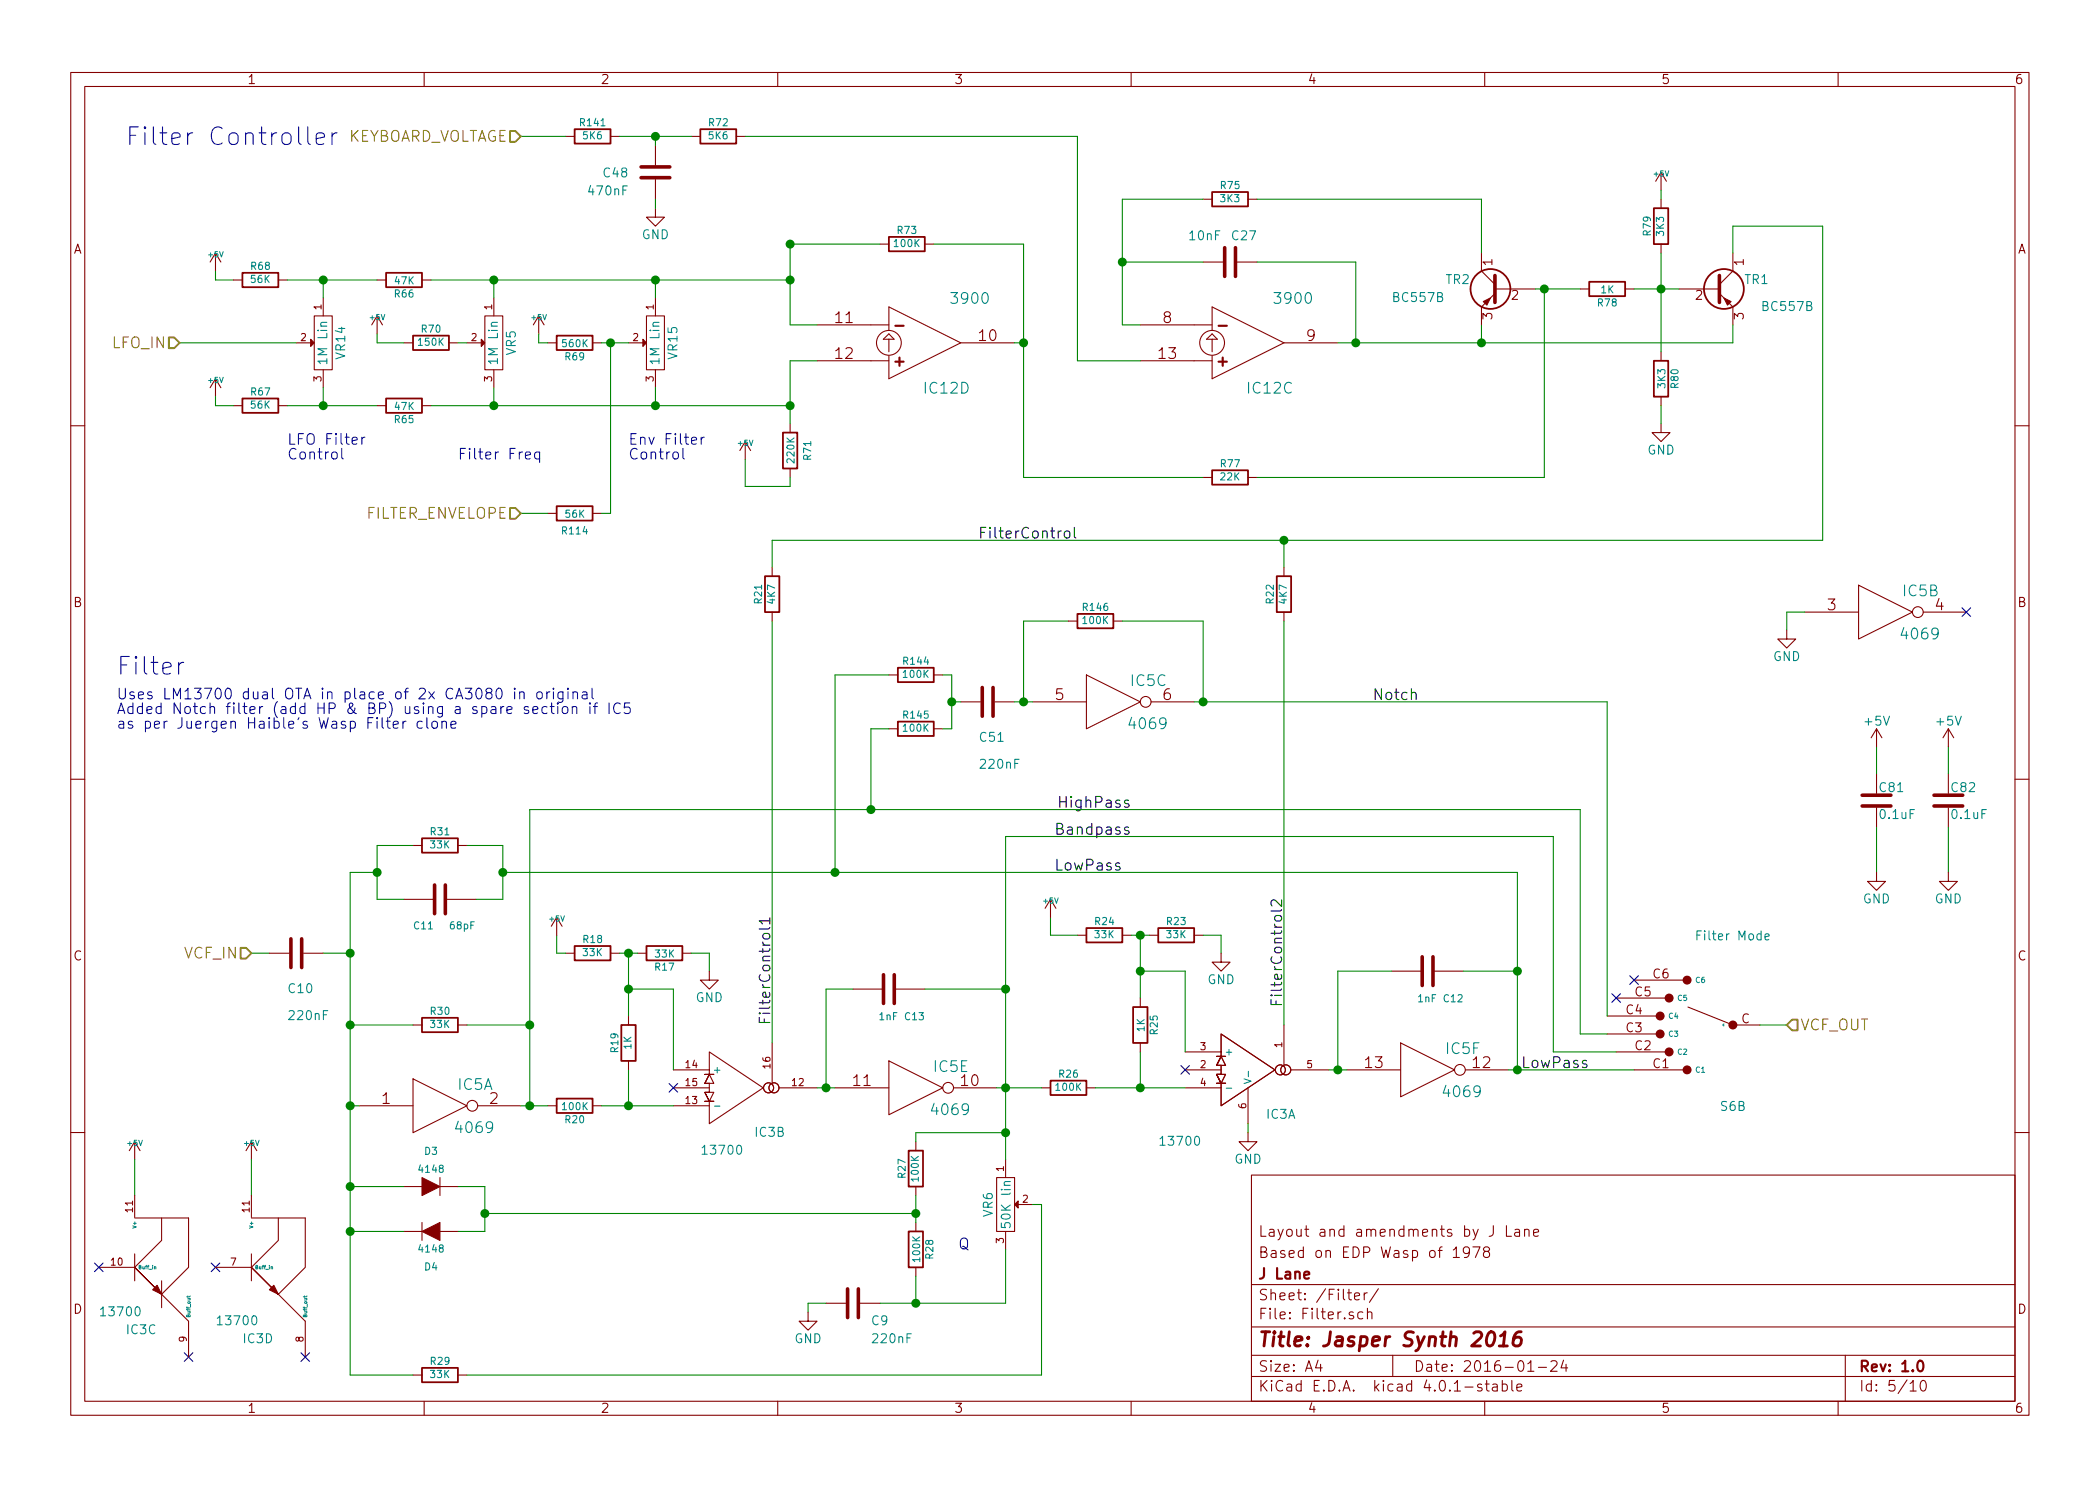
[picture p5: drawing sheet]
<svg xmlns="http://www.w3.org/2000/svg" width="297mm" height="210mm" viewBox="0 0 297 210" stroke-linecap="round" stroke-linejoin="round" font-family="sans-serif">
<g fill="none" stroke="#840000" stroke-width=".15">
<path d="M10 10.3h277v189.9h-277zM12 12.2h273v186.1h-273zM60 10.3v1.9M80 19.3h1.3M86.4 19.3h1.2M97.8 19.3h1.3M104.1 19.3h1.3M110 10.3v1.9M160 10.3v1.9M210 10.3v1.9M260 10.3v1.9M30.5 35.8l-.8 1.3"/>
<path d="M30.5 35.8v2.5M30.5 35.8l.7 1.3M33 39.6h1.3M39.4 39.6h1.2M53.3 39.6h1.3M59.7 39.6h1.3M92.7 29.5v1.2h1.3l-1.3 1.3-1.3-1.3h1.3M92.7 20.6v2.8M92.7 25.4v2.8M124.5 34.5h1.2M130.8 34.5h1.3M170.2 37.1h2.8"/>
<path d="M170.2 28.2h1.2M175 37.1h2.8M176.5 28.2h1.3M209.5 35.8v2.5l2 2M234.9 24.4v2.5M234.9 28.2v1.3M234.9 34.5v1.3M234.9 24.4l-.7 1.2M234.9 24.4l.8 1.2M245.1 35.8v2.5l-1.9 2M30.5 53.6v2.5M30.5 53.6l-.8 1.3"/>
<path d="M30.5 53.6l.7 1.3M33 57.4h1.3M39.4 57.4h1.2M41.9 48.5h2M44.4 44.7h2.6v7.6h-2.6zM45.7 42.2v2.5M45.7 52.3v2.6M53.3 57.4h1.3M53.3 44.7l-.7 1.3M53.3 44.7v2.5M53.3 44.7l.8 1.3M57.1 48.5h1.3"/>
<path d="M59.7 57.4h1.3M63.5 48.5h1.3M66 48.5h2.1M68.6 44.7h2.5v7.6h-2.5zM69.8 42.2v2.5M69.8 52.3v2.6M76.2 44.7l-.8 1.3M76.2 44.7v2.5M76.2 44.7l.8 1.3M77.5 48.5h1.2M83.8 48.5h1.3M88.9 48.5h2"/>
<path d="M91.4 44.7h2.6v7.6h-2.6zM92.7 42.2v2.5M92.7 52.3v2.6M111.8 59.9v1.3M115.6 46h10.1M115.6 51h10.1M124.9 48l.8-.8 .8 .8zM125.7 46.7v-3.3l10.2 5.1M125.7 48v1.8M135.9 48.5h7.6M135.9 48.5l-10.2 5.1v-3.3M161.3 46h10.1"/>
<path d="M161.3 51h10.1M170.7 48l.7-.8 .8 .8zM171.4 46.7v-3.3l10.2 5.1M171.4 48v1.8M181.6 48.5h7.6M181.6 48.5l-10.2 5.1v-3.3M211.5 41.5l-2 1.9v2.6M211.5 40.9h5.7M223.5 40.9h1.3M229.9 40.9h1.2M234.9 59.9v1.3h1.3l-1.3 1.3-1.2-1.3h1.2M234.9 49.8v1.2"/>
<path d="M234.9 56.1v1.3M237.5 40.9h5.7M243.2 41.5l1.9 1.9v2.6M10 60.2h2M77.5 72.6h1.2M83.8 72.6h1.3M105.4 62.5l-.8 1.2M105.4 62.5v2.5M105.4 62.5l.8 1.2M111.8 66.3v1.3M170.2 67.6h1.2M176.5 67.6h1.3"/>
<path d="M285 60.2h2M109.2 80.3v1.2M109.2 86.6v1.3M125.7 95.5h1.3M132.1 95.5h1.2M135.9 99.3h2.8M140.7 99.3h2.8M146 99.3h7.7M151.1 87.9h1.3M153.7 95.5l7.6 3.8-7.6 3.8zM157.5 87.9h1.2M162.8 99.3h6.1"/>
<path d="M181.6 80.3v1.2M181.6 86.6v1.3M252.7 89.1v1.3h1.3l-1.3 1.3-1.2-1.3h1.2M255.3 86.6h7.6M262.9 82.8l7.6 3.8-7.6 3.8zM272 86.6h6.1M10 110.3h2M58.4 119.6h1.3M64.8 119.6h1.2M125.7 103.1h1.3M132.1 103.1h1.2M265.4 103.1v2.6"/>
<path d="M265.4 109.5v2.8M265.4 114.3v2.8M265.4 103.1l-.7 1.3M265.4 103.1l.8 1.3M275.6 103.1v2.6M275.6 109.5v2.8M275.6 114.3v2.8M275.6 103.1l-.8 1.3M275.6 103.1l.8 1.3M285 110.3h2M38.1 134.9h2.8M42.9 134.9h2.8"/>
<path d="M57.1 127.2h4.4M63 127.2h4.3M78.7 129.8l-.7 1.3M78.7 129.8v2.5M78.7 129.8l.8 1.3M80 134.9h1.3M86.4 134.9h1.2M90.2 134.9h1.2M96.5 134.9h1.3M100.3 137.4v1.3h1.3l-1.3 1.2-1.2-1.2h1.2M120.6 139.9h4.4M126.5 139.9h4.3"/>
<path d="M148.6 127.2l-.8 1.3M148.6 127.2v2.6M148.6 127.2l.8 1.3M152.4 132.3h1.3M158.7 132.3h1.3M162.6 132.3h1.2M168.9 132.3h1.3M172.7 134.9v1.2h1.3l-1.3 1.3-1.3-1.3h1.3M196.8 137.4h4.4M202.7 137.4h4.3M231.1 138.7h7.7M265.4 123.4v1.3h1.3l-1.3 1.3-1.2-1.3h1.2"/>
<path d="M275.6 123.4v1.3h1.3l-1.3 1.3-1.3-1.3h1.3M50.8 156.5h7.6M58.4 152.6l7.6 3.9-7.6 3.8zM58.4 145h1.3M64.8 145h1.2M67.6 156.5h6.1M77.5 156.5h1.2M83.8 156.5h1.3M88.9 143.8v1.2M88.9 150.1v1.3M95.2 156.5h5.1M95.2 153.9h5.1"/>
<path d="M95.2 151.4h5.1M100.3 148.8l7.6 5.1-7.6 5.1v-3.2h-.6h1.3h-.7l.7-1.2h-1.3l.6 1.2-.6-1.2h.6v-1.3h.7l-.7-1.3h.7h-1.3h.6l-.6 1.3h.6h-.6l.6-1.3zM109.2 147.6v5.6M110.2 153.9h5.4M118.1 153.9h7.6M125.7 150.1l7.6 3.8-7.6 3.8zM134.9 153.9h6.1M147.3 153.9h1.3M153.7 153.9h1.2M161.3 141.2v1.3M161.3 147.6v1.2M167.6 153.9h5.1"/>
<path d="M167.6 151.4h5.1M167.6 148.8h5.1M172.7 146.3l7.6 5.1-7.6 5.1v-3.2h-.6h1.3h-.7l.7-1.3h-1.3l.6 1.3-.6-1.3h.6v-1.3h.7l-.7-1.2h.7h-1.3h.6l-.6 1.2h.6h-.6l.6-1.2zM176.5 153.9v5.1M181.6 145v5.6M182.5 151.4h5.5M190.5 151.4h7.6M198.1 147.6l7.6 3.8-7.6 3.8zM207.3 151.4h6.1M227.3 146.3h7.6M227.3 143.8h7.6M228.6 148.8h7.6"/>
<path d="M228.6 141.2h7.6M231.1 151.4h7.7M238.8 142.5l6.3 2.5M244.9 145h4M10 160.2h2M19 172.3h7.7v7l-3.8 3.8 3.8 3.8v5.1M19 161.5l-.7 1.3M19 161.5v2.6M19 169.2v3.1M19 177.4v3.8M19 161.5l.8 1.3M22.9 172.3v3.2l-3.9 3.8h-5"/>
<path d="M35.6 172.3h7.6v7l-3.8 3.8 3.8 3.8v5.1M35.6 161.5l-.8 1.3M35.6 161.5v2.6M35.6 169.2v3.1M35.6 177.4v3.8M35.6 161.5l.7 1.3M39.4 172.3v3.2l-3.8 3.8h-5.1M57.1 167.9h2.6M57.1 174.2h2.6M59.7 173v2.5M62.2 166.6v2.6M62.2 167.9h2.6"/>
<path d="M62.2 174.2h2.6M129.5 161.5v1.3M129.5 167.9v1.3M129.5 173v1.2M129.5 179.3v1.3M141 166.6h2.5v7.6h-2.5zM142.2 164.1v2.5M142.2 174.2v2.6M144 170.4h2M176.5 160.3v1.2h1.3l-1.3 1.3-1.2-1.3h1.2M177 166.3h108v32h-108zM205.6 176.9l.4-.5v1.5"/>
<path d="M205.6 177.9h.8M207.8 177.1l-.2 .3h-.3l-.3-.3v-.4l.1-.2 .5-.1 .2 .2a1.19 1.19 0 0 1-.2 1.2l-.5 .1M208.3 176.4h1l-.6 1.5M210.1 177.1l-.3-.3 .1-.2 .2-.2 .4 .1 .2 .2-.1 .2-.2 .2h-.3a.48 .48 0 0 0-.2 .7l.2 .1h.3l.2-.1a.48 .48 0 0 0-.2-.7M213.1 173.4v1.5h.7M214.3 174l.2-.1 .4 .1v.9M214.9 174.3l-.4 .1-.3 .2 .1 .2 .2 .1 .4-.1M215.6 174.1a.38 .38 0 0 1 .7 0v.8M215.6 173.9v1M216.9 174.4l.7-.1v-.3l-.5-.1-.2 .2 .1 .7 .1 .1 .5-.1M285 160.2h2M22.9 181.2v3.8"/>
<path d="M58.4 194.6h1.3M60 198.3v1.9M64.8 194.6h1.2M110 198.3v1.9M114.3 185.7v1.2h1.3l-1.3 1.3-1.3-1.3h1.3M116.8 184.4h2.8M121.7 184.4h2.8M160 198.3v1.9M177 194.8h108M177 191.8h108M177 187.8h108M177 181.8h108"/>
<path d="M186.4 192.5l-.3 1h.9M186.8 193v1M191.6 183.4l.7-.1v-.3l-.5-.1-.2 .2 .1 .7 .1 .1 .5-.1M192.8 185.7l-.5-.1-.3 .3 .1 .6 .2 .1 .5-.1M193 182.9v1M193.4 182.9l-.3 .1-.1 .2M193.4 185.7a.38 .38 0 0 1 .7 .1v.8M193.4 185.1v1.5M195 182.3l-1.3 2M197 191.8v3M209.6 195.9a.37 .37 0 0 0-.6 .1v.1a.54 .54 0 0 0 .6 .3l.1 .1-.1 .2-.2 .1-.4-.1M210 198.3v1.9"/>
<path d="M210.1 195.8h.5M210.3 195.3v1.3l.2 .2h.1M211.2 195.9l.1-.1 .4 .1 .1 .9M211.8 196.2l-.5 .1-.2 .2 .1 .2 .1 .1 .5-.1M212.5 195.9a.48 .48 0 0 1 .6 .1l.1 .1-.1 .6a.48 .48 0 0 1-.6 0M212.5 195.3v1.5M213.8 195.3v1.3l.2 .2M214.6 196.3l.7-.1-.1-.3-.4-.1-.2 .2v.7l.2 .1 .4-.1M216.1 194h.9M217.6 193.5h1.1M219.4 192.7l.2-.2 .5 .1a.37 .37 0 0 1 .1 .6l-.9 .8h.9M221.2 192.5l-.4 1h.9"/>
<path d="M221.5 193v1M260 198.3v1.9M261 191.8v6.5M270.2 195.8l.4-.5v1.5M270.2 196.8h.8M271.8 195.5a.35 .35 0 0 1 .3-.2 .35 .35 0 0 1 .3 .3 .77 .77 0 0 1-.4 1.2 .9 .9 0 0 1-.2-1.3z"/>
<circle cx="125.7" cy="48.5" r="1.75"/>
<circle cx="171.4" cy="48.5" r="1.75"/>
<circle cx="162.1" cy="99.3" r=".76"/>
<circle cx="271.3" cy="86.6" r=".76"/>
<circle cx="66.8" cy="156.5" r=".76"/>
<circle cx="108.7" cy="153.9" r=".71"/>
<circle cx="109.5" cy="153.9" r=".71"/>
<circle cx="134.1" cy="153.9" r=".76"/>
<circle cx="181.1" cy="151.4" r=".71"/>
<circle cx="181.9" cy="151.4" r=".71"/>
<circle cx="206.5" cy="151.4" r=".76"/>
</g>
<path d="M271.3 192.7a.35 .35 0 0 1 .4-.2 .35 .35 0 0 1 .3 .3 .77 .77 0 0 1-.4 1.2 .9 .9 0 0 1-.3-1.3z" fill="none" stroke="#840000" stroke-width=".3"/>
<path d="M210.7 188.5a.45 .45 0 0 1 .7 .3 1.38 1.38 0 0 1-.6 1.6 .45 .45 0 0 1-.5-.3 1.75 1.75 0 0 1 .4-1.6zM212.1 190.4h1.1M212.2 189l.7-.6-.3 2M215.2 188.4a.93 .93 0 0 0-1.1 .9l-.1 .8 .1 .2 .3 .1 .5-.1a.82 .82 0 0 0 .2-.9l-.2-.2a.69 .69 0 0 0-.8 .4" fill="none" stroke="#840000" stroke-width=".41"/>
<g fill="none" stroke="#840000" stroke-width=".25">
<path d="M81.3 18.3h5.1v2h-5.1zM99.1 18.3h5v2h-5zM34.3 38.6h5.1v2h-5.1zM54.6 38.6h5.1v2h-5.1zM125.7 33.5h5.1v2.1h-5.1zM171.4 27.2h5.1v2h-5.1zM224.8 39.9h5.1v2h-5.1zM233.9 29.5h2.1v5h-2.1zM34.3 56.4h5.1v2h-5.1zM54.6 56.4h5.1v2h-5.1zM58.4 47.5h5.1v2h-5.1zM78.7 47.5h5.1v2h-5.1z"/>
<path d="M233.9 51h2.1v5.1h-2.1zM78.7 71.6h5.1v2.1h-5.1zM110.7 61.2h2.1v5.1h-2.1zM171.4 66.5h5.1v2.1h-5.1zM108.2 81.5h2v5.1h-2zM127 94.5h5.1v2h-5.1zM152.4 86.9h5.1v2h-5.1zM180.6 81.5h2v5.1h-2zM59.7 118.6h5.1v2h-5.1zM127 102.1h5.1v2h-5.1zM81.3 133.9h5.1v2h-5.1zM91.4 133.9h5.1v2h-5.1z"/>
<path d="M153.7 131.3h5v2h-5zM163.8 131.3h5.1v2h-5.1zM59.7 144h5.1v2h-5.1zM78.7 155.4h5.1v2.1h-5.1zM87.9 145h2v5.1h-2zM148.6 152.9h5.1v2h-5.1zM160.3 142.5h2v5.1h-2zM128.5 162.8h2.1v5.1h-2.1zM128.5 174.2h2.1v5.1h-2.1zM59.7 193.5h5.1v2.1h-5.1z"/>
<circle cx="210.8" cy="40.9" r="2.82"/>
<circle cx="243.8" cy="40.9" r="2.82"/>
</g>
<g fill="none" stroke="#840000" stroke-width=".51">
<path d="M90.7 23.6h4M90.7 25.1h4M173.2 35v4.1M174.8 35v4.1M211.5 39v3.8M243.2 39v3.8M138.9 97.3v4M140.5 97.3v4M263.4 114h4.1M263.4 112.5h4.1M273.6 114h4M273.6 112.5h4"/>
<path d="M41.1 132.8v4.1M42.7 132.8v4.1M61.5 125.2v4.1M63 125.2v4.1M125 137.9v4.1M126.5 137.9v4.1M201.2 135.4v4M202.7 135.4v4M119.9 182.4v4M121.4 182.4v4"/>
</g>
<g fill="#840000" stroke="#840000" stroke-width=".15">
<path d="M59.7 166.6l2.5 1.3-2.5 1.3z"/>
<path d="M59.7 174.2l2.5-1.2v2.5z"/>
<path d="M143.5 170.4l.5-.5v1z"/>
<path d="M19 179.3l3.9 3.8-1.3-.6 .6-.6 .7 1.2z"/>
<path d="M35.6 179.3l3.8 3.8-1.3-.6 .6-.6 .7 1.2z"/>
<path d="M43.9 48l.5 .5-.5 .5z"/>
<path d="M68.1 48l.5 .5-.5 .5z"/>
<path d="M90.9 48l.5 .5-.5 .5z"/>
<path d="M209.8 42.7l1-.5-.5 1z"/>
<path d="M243.8 42.2l1.1 .5-.6 .5z"/>
</g>
<path d="M249.7 132.6l.5-.2v-.2l-.4-.1-.1 .2v.6l.1 .1 .4-.1M101.1 156.5h.7M173.5 154h.7M176 152.6l1 .4-1 .3M176.6 151.6v.7M142.9 167.2h-.8a.32 .32 0 0 0 .1 .5" fill="none" stroke="#008484" stroke-width=".15"/>
<g fill="none" stroke="#000084" stroke-width=".15">
<path d="M277.5 86l1.2 1.2M278.7 86l-1.2 1.2M230.5 138.1l1.2 1.2M231.7 138.1l-1.2 1.2M94.6 153.3l1.3 1.2M95.9 153.3l-1.3 1.2M167 150.8l1.2 1.2M168.2 150.8l-1.2 1.2M228 140.6l1.2 1.2M229.2 140.6l-1.2 1.2M13.4 178.7l1.2 1.2M14.6 178.7l-1.2 1.2"/>
<path d="M29.9 178.7l1.2 1.2M31.1 178.7l-1.2 1.2M26.1 191.4l1.2 1.2M27.3 191.4l-1.2 1.2M42.6 191.4l1.2 1.2M43.8 191.4l-1.2 1.2"/>
</g>
<g fill="none" stroke="#008400" stroke-width=".15">
<path d="M73.7 19.3h6.3M87.6 19.3h10.2M92.7 19.3v1.3M105.4 19.3h47v31.7h8.9M30.5 38.3v1.3h2.5M40.6 39.6h12.7M45.7 39.6v2.6M61 39.6h50.8M69.8 39.6v2.6M92.7 28.2v1.3M92.7 39.6v2.6M124.5 34.5h-12.7v11.5h3.8"/>
<path d="M132.1 34.5h12.7v33.1h25.4M158.7 37.1h11.5M170.2 28.2h-11.5v17.8h2.6M177.8 37.1h14v11.4M177.8 28.2h31.7v7.6M234.9 26.9v1.3M234.9 35.8v14M245.1 35.8v-3.8h12.7v44.4h-148.6v3.9M25.4 48.5h16.5M30.5 56.1v1.3h2.5M40.6 57.4h12.7M45.7 54.9v2.5"/>
<path d="M53.3 47.2v1.3h3.8M61 57.4h50.8M64.8 48.5h1.2M69.8 54.9v2.5M76.2 47.2v1.3h1.3M85.1 48.5h3.8M86.4 48.5v24.1h-1.3M92.7 54.9v2.5M115.6 51h-3.8v8.9M143.5 48.5h1.3M209.5 46v2.5M217.2 40.9h6.3"/>
<path d="M218.4 40.9v26.7h-40.6M231.1 40.9h6.4M234.9 57.4v2.5M245.1 46v2.5h-55.9M73.7 72.6h3.8M105.4 65v3.8h6.4v-1.2M181.6 76.4v3.9M109.2 87.9v59.7M125.7 95.5h-7.6v27.9M133.3 95.5h1.3v7.6h-1.3M134.6 99.3h1.3M143.5 99.3h2.5"/>
<path d="M151.1 87.9h-6.3v11.4M158.7 87.9h11.5v11.4M168.9 99.3h58.4v44.5M181.6 87.9v57.1M255.3 86.6h-2.6v2.5M58.4 119.6h-5.1v7.6h3.8M66 119.6h5.1v7.6h-3.8M125.7 103.1h-2.5v11.4M265.4 105.7v3.8M265.4 117.1v6.3M275.6 105.7v3.8M275.6 117.1v6.3"/>
<path d="M35.6 134.9h2.5M45.7 134.9h3.8M53.3 123.4h-3.8v71.2h8.9M71.1 123.4h143.5v28M78.7 132.3v2.6h1.3M87.6 134.9h2.6M88.9 134.9v8.9M88.9 139.9h6.3v11.5M97.8 134.9h2.5v2.5M120.6 139.9h-3.8v14M130.8 139.9h11.4M148.6 129.8v2.5h3.8"/>
<path d="M160 132.3h2.6M161.3 137.4h6.3v11.4M161.3 132.3v8.9M170.2 132.3h2.5v2.6M196.8 137.4h-7.6v14M207 137.4h7.6M49.5 145h8.9M49.5 156.5h1.3M66 145h8.9M73.7 156.5h3.8M85.1 156.5h10.1M88.9 151.4v5.1"/>
<path d="M115.6 153.9h2.5M141 153.9h6.3M154.9 153.9h12.7M161.3 148.8v5.1M176.5 159v1.3M188 151.4h2.5M213.4 151.4h17.7M227.3 146.3h-3.8v-31.8h-148.6v42M228.6 148.8h-8.9v-30.4h-77.5v45.7M248.9 145h3.8M19 164.1v5.1M35.6 164.1v5.1"/>
<path d="M49.5 174.2h7.6M49.5 167.9h7.6M64.8 167.9h3.8v6.3h-3.8M68.6 171.7h60.9M129.5 169.2v3.8M142.2 160.3h-12.7v1.2M142.2 176.8v7.6h-17.7M146 170.4h1.3v24.2h-81.3M116.8 184.4h-2.5v1.3M129.5 180.6v3.8"/>
</g>
<g fill="#008400" stroke="#008400" stroke-width=".25">
<circle cx="49.5" cy="156.5" r=".51"/>
<circle cx="49.5" cy="145" r=".51"/>
<circle cx="53.3" cy="123.4" r=".51"/>
<circle cx="71.1" cy="123.4" r=".51"/>
<circle cx="74.9" cy="156.5" r=".51"/>
<circle cx="129.5" cy="171.7" r=".51"/>
<circle cx="68.6" cy="171.7" r=".51"/>
<circle cx="49.5" cy="167.9" r=".51"/>
<circle cx="49.5" cy="174.2" r=".51"/>
<circle cx="88.9" cy="156.5" r=".51"/>
<circle cx="88.9" cy="139.9" r=".51"/>
<circle cx="142.2" cy="153.9" r=".51"/>
<circle cx="161.3" cy="153.9" r=".51"/>
<circle cx="161.3" cy="137.4" r=".51"/>
<circle cx="214.6" cy="151.4" r=".51"/>
<circle cx="214.6" cy="137.4" r=".51"/>
<circle cx="74.9" cy="145" r=".51"/>
<circle cx="49.5" cy="134.9" r=".51"/>
<circle cx="116.8" cy="153.9" r=".51"/>
<circle cx="189.2" cy="151.4" r=".51"/>
<circle cx="142.2" cy="160.3" r=".51"/>
<circle cx="129.5" cy="184.4" r=".51"/>
<circle cx="88.9" cy="134.9" r=".51"/>
<circle cx="161.3" cy="132.3" r=".51"/>
<circle cx="142.2" cy="139.9" r=".51"/>
<circle cx="181.6" cy="76.4" r=".51"/>
<circle cx="92.7" cy="19.3" r=".51"/>
<circle cx="45.7" cy="39.6" r=".51"/>
<circle cx="45.7" cy="57.4" r=".51"/>
<circle cx="69.9" cy="39.6" r=".51"/>
<circle cx="86.4" cy="48.5" r=".51"/>
<circle cx="111.8" cy="57.4" r=".51"/>
<circle cx="111.8" cy="39.6" r=".51"/>
<circle cx="92.7" cy="39.6" r=".51"/>
<circle cx="158.8" cy="37.1" r=".51"/>
<circle cx="144.8" cy="48.5" r=".51"/>
<circle cx="191.8" cy="48.5" r=".51"/>
<circle cx="209.6" cy="48.5" r=".51"/>
<circle cx="235" cy="40.9" r=".51"/>
<circle cx="218.4" cy="40.9" r=".51"/>
<circle cx="111.8" cy="34.5" r=".51"/>
<circle cx="69.9" cy="57.4" r=".51"/>
<circle cx="92.7" cy="57.4" r=".51"/>
<circle cx="144.8" cy="99.3" r=".51"/>
<circle cx="170.2" cy="99.3" r=".51"/>
<circle cx="134.6" cy="99.3" r=".51"/>
<circle cx="123.2" cy="114.5" r=".51"/>
<circle cx="118.1" cy="123.4" r=".51"/>
</g>
<path d="M21.8 179.3l.2-.1v.3M38.4 179.3l.1-.1 .1 .3M26.6 183.4v.2M26.9 183.4l-.1 .1h-.4M43.1 183.4v.2M43.4 183.4l-.1 .1h-.4" fill="none" stroke="#008484" stroke-width=".14"/>
<g fill="#840000" stroke="#840000" stroke-width=".2">
<circle cx="234.8" cy="143.8" r=".53"/>
<circle cx="234.8" cy="146.3" r=".53"/>
<circle cx="236.1" cy="141.2" r=".53"/>
<circle cx="236.1" cy="148.8" r=".53"/>
<circle cx="238.6" cy="138.7" r=".53"/>
<circle cx="238.6" cy="151.4" r=".53"/>
<circle cx="245.1" cy="145" r=".53"/>
</g>
<g fill="none" stroke="#0000c2" stroke-width=".15">
<path d="M43.5 18v2.1l.2 .2 .2 .1M44.7 19.6l1.2-.2-.1-.5-.3-.1h-.4l-.3 .1-.1 .2v1l.1 .2 .3 .1 .7-.1M47 18.8v1.6M47.7 18.8a.68 .68 0 0 0-.7 .5M48.3 63.4v1.3l.2 .2M51.2 61.9v1M51.6 61.9h-.3l-.1 .2M74.3 64.5l.7-.2v-.3h-.5l-.2 .2 .1 .7h.1h.5M76.3 64h-.4l-.3 .2 .1 .6 .2 .1h.4M76.3 64v1.5M96.6 63.4v1.3l.2 .2M97.8 62.4l.7-.2v-.3h-.5l-.2 .2 .1 .7 .1 .1 .5-.1"/>
<path d="M99.2 61.9v1M99.6 61.9h-.3l-.1 .2M26 93.7a.68 .68 0 0 0-.7 .5M72.8 97.4l-.1 .1h.1h.1l-.1-.1v.1M72.8 97.9v1M73.5 98a.38 .38 0 0 1 .6 .1v.8M73.5 97.9v1M76 98a.41 .41 0 0 1 .7 .2v.4a.41 .41 0 0 1-.4 .3 .41 .41 0 0 1-.4-.3zM77.3 97.9v1M77.8 97.9l-.3 .1-.2 .2M77.8 100h.6M78 99.5v1.3l.2 .2h.2"/>
<path d="M78.3 97.4l-.1 .1h.1h.1l-.1-.1v.1M78.3 97.9v1M78.9 99.5h-.1l.1 .1 .1-.1h-.1v.1M78.9 100v1M79.6 97.9v1.2a.39 .39 0 0 1-.6 .2M79.6 98l-.4-.1-.3 .3 .1 .5 .2 .2 .4-.1M80.3 97.4v.1h.1l-.1-.1v.1M80.3 97.9v1M80.9 100v1M81.1 98a.38 .38 0 0 1 .6 .1v.8M81.1 97.9v1M82.4 98l.1-.1 .5 .1v.9"/>
<path d="M83 98.2l-.5 .1-.2 .2 .1 .3 .1 .1 .5-.1M83.4 99.5v.1l.1-.1h-.1v.1M83.4 100v1M83.7 97.4v1.3l.2 .2M83.9 100h.6M84.5 99.5h-.3v.2v1.3M86.2 99.5v1.5M87.7 99.6a.6 .6 0 0 0-.7 0 .6 .6 0 0 0-.2 .7 .58 .58 0 0 0 .3 .6 .58 .58 0 0 0 .6-.1M89.1 99.5h-.7l-.1 .7a.62 .62 0 0 1 .7-.1l.2 .2-.1 .5-.2 .2h-.4l-.2-.2M55.6 102.6l.7-.2v-.3h-.4l-.3 .2 .1 .7h.2h.4M57 102.1v.9M57.4 102.1h-.3l-.1 .2"/>
<path d="M59.7 102.1h-.4l-.3 .2 .1 .6 .2 .1h.4M60.4 101.5v1.3l.2 .2M61.2 102.2a.41 .41 0 0 1 .7 .1v.5a.41 .41 0 0 1-.4 .3 .41 .41 0 0 1-.4-.3zM62.5 102.2a.38 .38 0 0 1 .6 .1v.7M62.5 102.1v.9M63.8 102.6l.7-.2-.1-.3h-.4l-.2 .2 .1 .7h.1h.4M74.7 100a.37 .37 0 0 0-.6 .2 .54 .54 0 0 0 .6 .3l.1 .2-.1 .2-.1 .1-.5-.1M75.4 100.5l.7-.2-.1-.3h-.4l-.2 .2v.7l.2 .1 .4-.1M77.4 100h-.5l-.2 .2v.6l.2 .2 .5-.1M79.6 100.1a.41 .41 0 0 1 .7 .1v.5a.41 .41 0 0 1-.4 .3 .41 .41 0 0 1-.4-.3zM80.9 100.1a.38 .38 0 0 1 .7 .1v.8"/>
</g>
<path d="M138.7 75.3h.5M139.4 74.6h-.7v1.5M152 74.6v1.3l.2 .2M108 132.2l.2-.1h.4a.41 .41 0 0 1 .3 .4 .41 .41 0 0 1-.3 .4h-.4a.43 .43 0 0 1-.2-.7zM108.9 131.2l-.2 .2h-1.3M108.9 130.3h-1.5l.4 .4M108.9 129.9v.8M181.3 128.7l-.2 .2h-1.3M181.3 127.3v1l-.9-.9a.4 .4 0 0 0-.6 .2v.4l.1 .2" fill="none" stroke="#000" stroke-width=".15"/>
<path d="M72.1 18.5h.8l.8 .8-.8 .8h-.8zM23.9 47.7h.7l.8 .8-.8 .8h-.7zM72.1 71.9h.8l.8 .7-.8 .8h-.8zM34 134.1h.8l.8 .8-.8 .7h-.8zM253.5 144.3h.8v1.5h-.8l-.8-.8z" fill="none" stroke="#848400" stroke-width=".25"/>
<g font-size="3.5" fill="#0000c2">
<text x="17.8" y="20.6">Filter Controller</text>
<text x="16.5" y="95.5">Filter</text>
</g>
<text font-size="2.8" fill="#840000" x="178" y="190.5">Title: Jasper Synth 2016</text>
<g font-size="2.1" fill="#848400">
<text x="48.1" y="20.1">KEYBOARD_VOLTAGE</text>
<text x="15.9" y="49.3">LFO_IN</text>
<text x="51.6" y="73.4">FILTER_ENVELOPE</text>
<text x="26.1" y="135.6">VCF_IN</text>
<text x="254.7" y="145.8">VCF_OUT</text>
</g>
<g font-size="2.1" fill="#840000">
<text x="118.2" y="45.7">11</text>
<text x="126.9" y="46.8">-</text>
<text x="164.5" y="45.7">8</text>
<text x="172.6" y="46.8">-</text>
<text x="118.2" y="50.8">12</text>
<text x="126.6" y="51.8">+</text>
<text x="138.5" y="48.3">10</text>
<text x="163.9" y="50.8">13</text>
<text x="172.3" y="51.8">+</text>
<text x="184.8" y="48.3">9</text>
<text x="258.5" y="86.4">3</text>
<text x="273.7" y="86.4">4</text>
<text x="149.3" y="99.1">5</text>
<text x="164.5" y="99.1">6</text>
<text x="120.8" y="153.7">11</text>
<text x="136" y="153.7">10</text>
<text x="193.1" y="151.1">13</text>
<text x="208.4" y="151.1">12</text>
<text x="54" y="156.2">1</text>
<text x="69.3" y="156.2">2</text>
<text x="178" y="178">Based on EDP Wasp of 1978</text>
<text x="178" y="175">Layout and amendments by J Lane</text>
<text x="178" y="184">Sheet: /Filter/</text>
<text x="178" y="181">J Lane</text>
<text x="178" y="186.7">File: Filter.sch</text>
<text x="178" y="196.9">KiCad E.D.A. kicad 4.0.1-stable</text>
<text x="178" y="194.1">Size: A4</text>
<text x="200" y="194.1">Date: 2016-01-24</text>
<text x="263" y="194.1">Rev: 1.0</text>
<text x="263" y="196.9">Id: 5/10</text>
</g>
<g font-size="2.1" fill="#008484">
<text x="134.8" y="43">3900</text>
<text x="180.5" y="43">3900</text>
<text x="130.9" y="55.7">IC12D</text>
<text x="176.6" y="55.7">IC12C</text>
<text x="269.2" y="84.4">IC5B</text>
<text x="269.2" y="90.5">4069</text>
<text x="160" y="97.1">IC5C</text>
<text x="159.9" y="103.2">4069</text>
<text x="204.6" y="149.1">IC5F</text>
<text x="64.8" y="154.2">IC5A</text>
<text x="132.1" y="151.7">IC5E</text>
<text x="204.4" y="155.2">4069</text>
<text x="64.7" y="160.3">4069</text>
<text x="132" y="157.8">4069</text>
</g>
<g font-size="2.1" fill="#0000c2">
<text x="40.6" y="62.9">LFO Filter</text>
<text x="40.6" y="65">Control</text>
<text x="64.8" y="65">Filter Freq</text>
<text x="88.9" y="62.9">Env Filter</text>
<text x="88.9" y="65">Control</text>
<text x="16.5" y="99">Uses LM13700 dual OTA in place of 2x CA3080 in original</text>
<text x="16.5" y="101">Added Notch filter (add HP &amp; BP) using a spare section if IC5</text>
<text x="16.5" y="103.1">as per Juergen Haible's Wasp Filter clone</text>
<text x="135.5" y="176.8">Q</text>
</g>
<g font-size="2.1">
<text x="139.9" y="76.2">FilterControl</text>
<text x="194.6" y="99.1">Notch</text>
<text x="149.9" y="118.1">Bandpass</text>
<text x="150.3" y="114.3">HighPass</text>
<text x="149.6" y="123.2">LowPass</text>
<text x="181.4" y="142.5" transform="rotate(-90 181.4 142.5)">FilterControl2</text>
<text x="109" y="145" transform="rotate(-90 109 145)">FilterControl1</text>
<text x="215.6" y="151.1">LowPass</text>
</g>
<g font-size="1.8" fill="#840000">
<text x="35" y="11.9">1</text>
<text x="85" y="11.9">2</text>
<text x="135" y="11.9">3</text>
<text x="185" y="11.9">4</text>
<text x="235" y="11.9">5</text>
<text x="285" y="11.9">6</text>
<text x="10.4" y="35.9">A</text>
<text x="285.4" y="35.9">A</text>
<text x="211.1" y="37.6" transform="rotate(-90 211.1 37.6)">1</text>
<text x="246.6" y="37.6" transform="rotate(-90 246.6 37.6)">1</text>
<text x="211.1" y="45.2" transform="rotate(-90 211.1 45.2)">3</text>
<text x="213.8" y="42.4">2</text>
<text x="239.9" y="42.4">2</text>
<text x="246.6" y="45.2" transform="rotate(-90 246.6 45.2)">3</text>
<text x="10.4" y="85.9">B</text>
<text x="285.4" y="85.9">B</text>
<text x="10.4" y="135.9">C</text>
<text x="285.4" y="135.9">C</text>
<text x="230" y="143.5">C4</text>
<text x="231.3" y="141">C5</text>
<text x="233.8" y="138.4">C6</text>
<text x="230" y="146">C3</text>
<text x="231.3" y="148.6">C2</text>
<text x="246.3" y="144.8">C</text>
<text x="233.8" y="151.1">C1</text>
<text x="10.4" y="185.9">D</text>
<text x="285.4" y="185.9">D</text>
<text x="35" y="199.9">1</text>
<text x="85" y="199.9">2</text>
<text x="135" y="199.9">3</text>
<text x="185" y="199.9">4</text>
<text x="235" y="199.9">5</text>
<text x="285" y="199.9">6</text>
</g>
<g font-size="1.8" fill="#008484">
<text x="83.4" y="27.6">470nF</text>
<text x="85.4" y="25.1">C48</text>
<text x="90.8" y="33.8">GND</text>
<text x="168.3" y="34">10nF</text>
<text x="174.3" y="34">C27</text>
<text x="204.5" y="40.2">TR2</text>
<text x="246.8" y="40.2">TR1</text>
<text x="197.2" y="42.7">BC557B</text>
<text x="249.4" y="44">BC557B</text>
<text x="46.3" y="51.3" transform="rotate(-90 46.3 51.3)">1M Lin</text>
<text x="48.8" y="50.7" transform="rotate(-90 48.8 50.7)">VR14</text>
<text x="70.4" y="51.3" transform="rotate(-90 70.4 51.3)">1M Lin</text>
<text x="72.9" y="50.2" transform="rotate(-90 72.9 50.2)">VR5</text>
<text x="93.3" y="51.3" transform="rotate(-90 93.3 51.3)">1M Lin</text>
<text x="95.8" y="50.7" transform="rotate(-90 95.8 50.7)">VR15</text>
<text x="233" y="64.3">GND</text>
<text x="250.8" y="93.5">GND</text>
<text x="138.7" y="104.9">C51</text>
<text x="263.8" y="102.7">+5V</text>
<text x="274" y="102.7">+5V</text>
<text x="138.8" y="108.8">220nF</text>
<text x="265.9" y="112.1">C81</text>
<text x="276.1" y="112.1">C82</text>
<text x="266" y="115.9">0.1uF</text>
<text x="276.2" y="115.9">0.1uF</text>
<text x="263.5" y="127.8">GND</text>
<text x="273.6" y="127.8">GND</text>
<text x="240.4" y="133">Filter Mode</text>
<text x="40.9" y="140.5">C10</text>
<text x="98.4" y="141.8">GND</text>
<text x="170.8" y="139.2">GND</text>
<text x="41" y="144.3">220nF</text>
<text x="106.9" y="160.8">IC3B</text>
<text x="179.1" y="158.3">IC3A</text>
<text x="243.4" y="157.2">S6B</text>
<text x="99.6" y="163.4">13700</text>
<text x="164.4" y="162.1">13700</text>
<text x="174.6" y="164.6">GND</text>
<text x="140.4" y="172.1" transform="rotate(-90 140.4 172.1)">VR6</text>
<text x="143" y="173.3" transform="rotate(-90 143 173.3)">50K lin</text>
<text x="14.6" y="186.2">13700</text>
<text x="18" y="188.8">IC3C</text>
<text x="31.1" y="187.5">13700</text>
<text x="34.5" y="190">IC3D</text>
<text x="112.3" y="190">GND</text>
<text x="123.3" y="187.5">C9</text>
<text x="123.6" y="190">220nF</text>
</g>
<g font-size="1.4" fill="#008484">
<text x="82.1" y="17.9">R141</text>
<text x="100.3" y="17.9">R72</text>
<text x="82.5" y="19.7">5K6</text>
<text x="100.3" y="19.7">5K6</text>
<text x="172.7" y="28.6">3K3</text>
<text x="172.7" y="26.7">R75</text>
<text x="126.6" y="34.9">100K</text>
<text x="127" y="33.1">R73</text>
<text x="233.5" y="33.3" transform="rotate(-90 233.5 33.3)">R79</text>
<text x="235.4" y="33.3" transform="rotate(-90 235.4 33.3)">3K3</text>
<text x="35.5" y="40">56K</text>
<text x="35.5" y="38.2">R68</text>
<text x="55.9" y="40.2">47K</text>
<text x="226.5" y="41.5">1K</text>
<text x="55.9" y="42.1">R66</text>
<text x="59.7" y="47.1">R70</text>
<text x="226" y="43.4">R78</text>
<text x="59.3" y="48.9">150K</text>
<text x="79.6" y="49.1">560K</text>
<text x="80" y="51">R69</text>
<text x="35.5" y="57.8">56K</text>
<text x="35.5" y="56">R67</text>
<text x="55.9" y="59.9">R65</text>
<text x="55.9" y="58">47K</text>
<text x="235.6" y="54.9" transform="rotate(-90 235.6 54.9)">3K3</text>
<text x="237.4" y="54.9" transform="rotate(-90 237.4 54.9)">R80</text>
<text x="112.4" y="65.4" transform="rotate(-90 112.4 65.4)">220K</text>
<text x="114.7" y="65" transform="rotate(-90 114.7 65)">R71</text>
<text x="172.7" y="68">22K</text>
<text x="172.7" y="66.1">R77</text>
<text x="79.6" y="75.6">R114</text>
<text x="80" y="73.2">56K</text>
<text x="107.8" y="85.4" transform="rotate(-90 107.8 85.4)">R21</text>
<text x="109.6" y="85.4" transform="rotate(-90 109.6 85.4)">4K7</text>
<text x="153.2" y="88.3">100K</text>
<text x="153.3" y="86.4">R146</text>
<text x="180.2" y="85.4" transform="rotate(-90 180.2 85.4)">R22</text>
<text x="182" y="85.4" transform="rotate(-90 182 85.4)">4K7</text>
<text x="127.8" y="95.9">100K</text>
<text x="127.9" y="94.1">R144</text>
<text x="127.9" y="101.7">R145</text>
<text x="127.8" y="103.5">100K</text>
<text x="60.9" y="118.2">R31</text>
<text x="60.9" y="120">33K</text>
<text x="58.6" y="131.5">C11</text>
<text x="63.7" y="131.5">68pF</text>
<text x="154.9" y="130.9">R24</text>
<text x="165.1" y="130.9">R23</text>
<text x="82.5" y="135.3">33K</text>
<text x="82.5" y="133.4">R18</text>
<text x="92.7" y="137.3">R17</text>
<text x="92.7" y="135.5">33K</text>
<text x="154.9" y="132.7">33K</text>
<text x="165" y="132.7">33K</text>
<text x="60.9" y="143.6">R30</text>
<text x="200.6" y="141.8">1nF</text>
<text x="204.2" y="141.8">C12</text>
<text x="60.9" y="145.4">33K</text>
<text x="87.5" y="148.9" transform="rotate(-90 87.5 148.9)">R19</text>
<text x="89.3" y="148.4" transform="rotate(-90 89.3 148.4)">1K</text>
<text x="124.4" y="144.3">1nF</text>
<text x="128" y="144.3">C13</text>
<text x="161.9" y="145.9" transform="rotate(-90 161.9 145.9)">1K</text>
<text x="163.8" y="146.3" transform="rotate(-90 163.8 146.3)">R25</text>
<text x="173.2" y="149.3">+</text>
<text x="100.8" y="151.9">+</text>
<text x="149.4" y="154.3">100K</text>
<text x="149.8" y="152.5">R26</text>
<text x="79.6" y="157.1">100K</text>
<text x="80" y="158.9">R20</text>
<text x="59.4" y="165.9">4148</text>
<text x="60.1" y="163.4">D3</text>
<text x="128.1" y="166.6" transform="rotate(-90 128.1 166.6)">R27</text>
<text x="129.9" y="167.1" transform="rotate(-90 129.9 167.1)">100K</text>
<text x="59.4" y="177.2">4148</text>
<text x="60.1" y="179.8">D4</text>
<text x="130.1" y="178.4" transform="rotate(-90 130.1 178.4)">100K</text>
<text x="132" y="178.1" transform="rotate(-90 132 178.1)">R28</text>
<text x="60.9" y="195">33K</text>
<text x="60.9" y="193.1">R29</text>
</g>
<g font-size="1.4" fill="#840000">
<text x="45.5" y="43.8" transform="rotate(-90 45.5 43.8)">1</text>
<text x="69.6" y="43.8" transform="rotate(-90 69.6 43.8)">1</text>
<text x="92.5" y="43.8" transform="rotate(-90 92.5 43.8)">1</text>
<text x="42.5" y="48.3">2</text>
<text x="45.5" y="54" transform="rotate(-90 45.5 54)">3</text>
<text x="66.7" y="48.3">2</text>
<text x="69.6" y="54" transform="rotate(-90 69.6 54)">3</text>
<text x="89.5" y="48.3">2</text>
<text x="92.5" y="54" transform="rotate(-90 92.5 54)">3</text>
<text x="169.8" y="148.6">3</text>
<text x="181.4" y="148.2" transform="rotate(-90 181.4 148.2)">1</text>
<text x="97" y="151.1">14</text>
<text x="97" y="153.7">15</text>
<text x="109" y="151.1" transform="rotate(-90 109 151.1)">16</text>
<text x="112.1" y="153.7">12</text>
<text x="169.8" y="151.1">2</text>
<text x="169.8" y="153.7">4</text>
<text x="184.9" y="151.1">5</text>
<text x="97" y="156.2">13</text>
<text x="176.3" y="156.8" transform="rotate(-90 176.3 156.8)">6</text>
<text x="142" y="165.7" transform="rotate(-90 142 165.7)">1</text>
<text x="18.8" y="171.5" transform="rotate(-90 18.8 171.5)">11</text>
<text x="35.3" y="171.5" transform="rotate(-90 35.3 171.5)">11</text>
<text x="144.7" y="170.2">2</text>
<text x="15.7" y="179.1">10</text>
<text x="32.6" y="179.1">7</text>
<text x="142" y="175.9" transform="rotate(-90 142 175.9)">3</text>
<text x="26.4" y="189.9" transform="rotate(-90 26.4 189.9)">9</text>
<text x="42.9" y="189.9" transform="rotate(-90 42.9 189.9)">8</text>
</g>
<g font-size="1.1" fill="#008484">
<text x="234" y="25">+5V</text>
<text x="29.5" y="36.4">+5V</text>
<text x="52.4" y="45.3">+5V</text>
<text x="75.2" y="45.3">+5V</text>
<text x="29.5" y="54.2">+5V</text>
<text x="104.4" y="63.1">+5V</text>
<text x="77.8" y="130.4">+5V</text>
<text x="147.6" y="127.8">+5V</text>
<text x="237.2" y="141.6">C5</text>
<text x="239.8" y="139.1">C6</text>
<text x="236" y="146.7">C3</text>
<text x="236" y="144.1">C4</text>
<text x="237.2" y="149.2">C2</text>
<text x="239.8" y="151.8">C1</text>
<text x="18.1" y="162.1">+5V</text>
<text x="34.6" y="162.1">+5V</text>
</g>
<g font-size=".7" fill="#008484">
<text x="19.3" y="173.7" transform="rotate(-90 19.3 173.7)">V+</text>
<text x="35.8" y="173.7" transform="rotate(-90 35.8 173.7)">V+</text>
<text x="19.6" y="179.6">Buff_in</text>
<text x="36.1" y="179.6">Buff_in</text>
<text x="26.9" y="186.4" transform="rotate(-90 26.9 186.4)">Buff_out</text>
<text x="43.4" y="186.4" transform="rotate(-90 43.4 186.4)">Buff_out</text>
</g>
<text font-size=".4" fill="#008484" x="243.7" y="145.2">C</text>
</svg>
